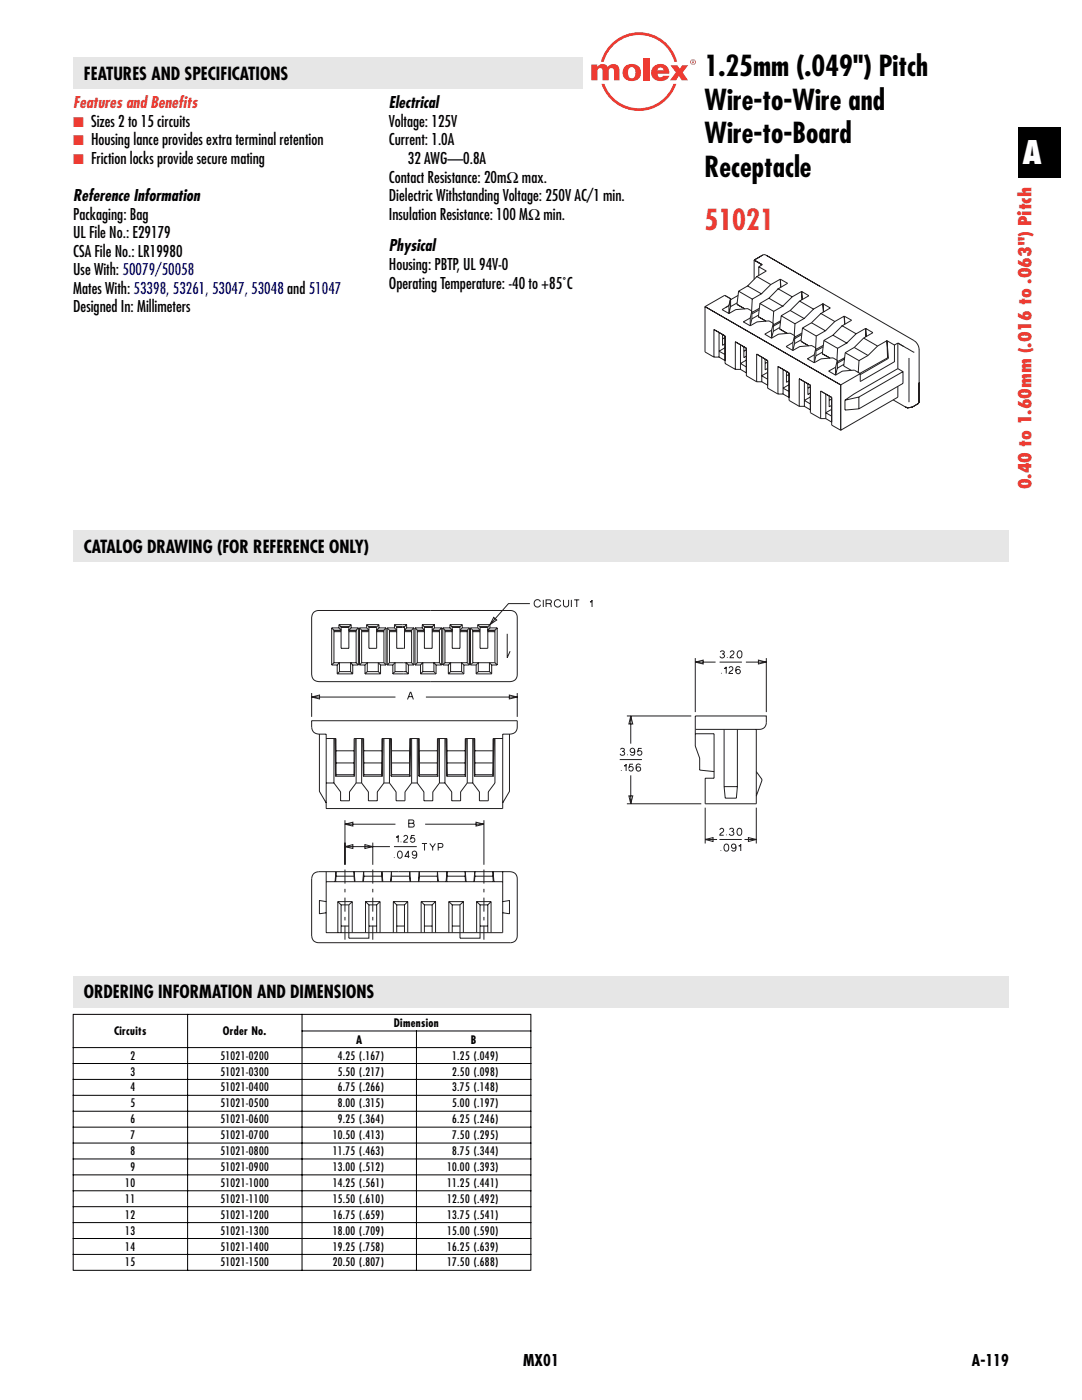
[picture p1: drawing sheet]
<svg xmlns="http://www.w3.org/2000/svg" width="216mm" height="279mm" viewBox="0 0 216 279" stroke-linecap="round" stroke-linejoin="round" font-family="sans-serif">
<g fill="#ee3b32">
<path d="M118 12.9h1.2v.5a1.22 1.22 0 0 1 2.1 0 1.28 1.28 0 0 1 1.5-.5 1.28 1.28 0 0 1 .8 1.3v1.8h-1.1v-1.7a.55 .55 0 0 0-.6-.7 .55 .55 0 0 0-.5 .7v1.7h-1.2v-1.7a.54 .54 0 0 0-.5-.7 .54 .54 0 0 0-.5 .7v1.7h-1.2z"/>
<path d="M128.3 11.6h1.3v4.4h-1.3z"/>
<path d="M133.8 13h1.3l.5 .7 .5-.7h1.2l-1.1 1.5 1.1 1.5h-1.3l-.5-.9-.6 .9h-1.2l1.2-1.6z"/>
<path d="M120 16.7h.6a7.3 7.3 0 0 0 6.9 4.9 7.3 7.3 0 0 0 6.9-4.9h.6a7.9 7.9 0 0 1-7.5 5.5 7.9 7.9 0 0 1-7.5-5.5z"/>
<path d="M121.9 8.8a7.8 7.8 0 0 1 13.2 3.5h-.5a7.3 7.3 0 0 0-7.1-5.3 7.3 7.3 0 0 0-7 5.3h-.6a8 8 0 0 1 2-3.5z"/>
<path d="M124.7 13.2a1.85 1.85 0 0 1 2.5-.2 1.85 1.85 0 0 1 .5 2.4 1.84 1.84 0 0 1-2.7 .5 1.84 1.84 0 0 1-.3-2.7zM125.7 13.5a1.52 1.52 0 0 0 .1 2.1 .69 .69 0 0 0 1-.6 1.22 1.22 0 0 0-.7-1.6z"/>
<path d="M130.5 13.2a1.85 1.85 0 0 1 2-.3 1.85 1.85 0 0 1 1.1 1.8h-2.4a.6 .6 0 0 0 .4 .7 .6 .6 0 0 0 .7-.3h1.3a1.98 1.98 0 0 1-1.9 1.1 1.98 1.98 0 0 1-1.7-1.2 1.77 1.77 0 0 1 .5-1.8zM131.3 13.6l-.1 .4h1.2a.63 .63 0 0 0-.4-.5 .63 .63 0 0 0-.7 .1z"/>
<path d="M137.7 12.4a.57 .57 0 0 1 1.1 0 .57 .57 0 0 1-1.1 0zM137.8 12.4a.46 .46 0 0 0 .9 0 .46 .46 0 0 0-.9 0zM138.1 12.1h.4v.1l-.1 .2 .2 .3-.3-.3-.2 .3zM138.2 12.1v.2h.2v-.1z"/>
</g>
<path d="M203.2 25.4h8.5v10.2h-8.5z" fill="#000"/>
<path d="M202.4 37.3h5.5v60.4h-5.5z" fill="#fff"/>
<path d="M14.6 11.4h101.6v6.4h-101.6z" fill="#e6e6e6"/>
<path d="M140.6 50.6h43v35.6h-43z" fill="#fff"/>
<g fill="none" stroke="#231f20" stroke-width=".2">
<path d="M144.6 58.9l1.2 .7-.3 1.4M144.6 58.9l1.2 .7M144.6 58.9l-3.9 2.3M145.8 59.6v1.6l-.3 1.4M145.8 59.6l-.3 1.4M147.3 59l-1.5 .8M147.4 58.1l2.7 1.6M147.4 58.1l-.3 2.6 1.5 .9M149.2 57.1l2.7 1.5-1.8 1.1M149.2 57.1l-1.8 1M150.1 59.7l-.1 2.3M150.5 51.9v.1z"/>
<path d="M150.5 52v3.7M150.8 52.1l-.3-.2 1.6 .9-.7 .4M151 55.2l-1.8 1.9M151.4 53.2l1.5 .9-1.9 1.1 2.8 1.6M151.4 53.2v1.8M152.2 50.9l.3-.1 .4 .2 29.5 17M152.2 50.9l-1.6 1M152.2 50.9l-1.7 1M153.4 59.5l2.8 1.6-1.8 1M153.4 59.5l-1.8 1.1M153.8 56.8l-1.9 1.8M155.3 57.6l-1.9 1.9"/>
<path d="M155.7 55.7l1.5 .8-1.9 1.1 2.8 1.6M155.7 55.7l-1.9 1.1M155.7 55.7l.1 1.7M155.7 55.7l.1 1.6M158.1 59.2l-1.9 1.9M160 58.2l1.4 .8-1.8 1.1 2.7 1.6M160 58.2l-1.9 1M160 58.2v1.6M160 58.2l.1 1.6M140.7 61.2l27.1 15.6M140.7 61.2v9l1.8 1.1M140.7 61.2l.3 .2"/>
<path d="M142.5 65.8l2.2 1.2M142.5 65.8v5.5M142.5 65.8l1 .5M142.5 71.3h1M143.5 66.3l1.2 .7M143.5 66.3v5M143.5 71.3l1.2 .7M144.2 66.7v2.2l.5-.3M144.7 67v5.5l2 1.2M144.7 69.4l-1.2 .7 1.2 .7M144.7 67.3l-.5 .3M145.5 61l-1.4 .8 1.4 .8"/>
<path d="M145.5 61l-.7 .4M145.5 61v1.6M146.7 68.2l2.2 1.3M146.7 68.2l1.1 .6M146.7 68.2v5.5M146.7 73.7h1.1M147.1 60.4l-1.3 .8M147.8 68.8l1.1 .7M147.8 68.8v4.9M147.8 73.7l1.1 .7M148.4 69.2v2.2l.5-.3M148.9 69.5v5.5l2.1 1.2"/>
<path d="M148.9 71.9l-1.1 .6 1.1 .7M148.9 69.8l-.5 .3M149.7 63.5l-1.4 .7 1.4 .8M149.7 63.5v1.5M150 62.1l-.8-.5-2.4 .2-1.3 .8M150 62.1l-.3 1.4M150 62.1v1.5M150 63.6l-.3 1.4M151 70.7l2.2 1.3M151 70.7v5.5M151 70.7l1 .6M151 76.2h1"/>
<path d="M151.4 62.9l-1.4 .7M151.5 61.8l-1.5 .9M151.5 61.5l-1.5 .9M151.6 60.6l-.3 2.6 1.6 .9M151.6 60.6l2.8 1.5M152 71.3l1.2 .7M152 71.3v4.9M152 76.2l1.2 .7M152.7 71.7v2.1l.5-.3M153.2 72v5.5l2 1.1M153.2 74.3l-1.2 .7 1.2 .7M153.2 72.2l-.5 .3"/>
<path d="M154 65.9l-1.4 .8 1.4 .8M154 65.9v1.6M154.3 64.5l-.8-.5-2.4 .2-1.4 .8M154.3 64.5l-.3 1.4M154.3 64.5v1.6M154.3 66.1l-.3 1.4M154.4 62.1l-.2 2.4M155.2 73.1l2.3 1.3M155.2 73.1v5.5M155.2 73.1l1.1 .6M155.2 78.6h1.1M155.6 65.3l-1.3 .8"/>
<path d="M155.7 64.3l-1.4 .8M155.8 64l-1.5 .8M155.9 63l-.3 2.7 1.5 .8M155.9 63l2.7 1.6M156.3 73.7l1.2 .7M156.3 73.7v4.9M156.3 78.6l1.2 .7M156.9 74.1v2.2l.6-.3M157.5 74.4v5.5l2 1.2M157.5 76.8l-1.2 .7 1.2 .6M157.5 74.7l-.6 .3M157.7 62l2.8 1.6-1.9 1"/>
<path d="M157.7 62l-1.8 1M158.2 68.4l-1.3 .8 1.3 .7M158.2 68.4v1.5M158.6 67l-.9-.5-2.4 .2-1.3 .8M158.6 67l-.4 1.4M158.6 67v1.6M158.6 68.6l-.4 1.3M158.6 64.6l-.1 2.4M159.5 75.6l2.2 1.3M159.5 75.6l1 .6M159.5 75.6v5.5M159.6 60.1l-1.9 1.9"/>
<path d="M159.9 67.8l-1.3 .8M160 66.8l-1.4 .8M160 66.5l-1.4 .8M160.1 65.5l-.3 2.6 1.6 .9M160.1 65.5l2.8 1.6M160.5 76.2l1.2 .7M160.5 76.2v4.9M161.2 76.6v2.1l.5-.3M161.7 76.9v5.5l2.1 1.1M161.7 79.2l-1.2 .7 1.2 .7M161.7 77.2l-.5 .3M161.9 64.4l2.8 1.6-1.8 1.1"/>
<path d="M161.9 64.4l-1.8 1.1M162.3 61.7l-1.8 1.9M162.5 70.8l-1.4 .8 1.4 .8M162.5 70.8v1.6M162.8 69.4l-.8-.4-2.4 .2-1.4 .7M162.8 69.4l-.3 1.4M162.8 69.4v1.6M162.8 71l-.3 1.4M162.9 67.1l-.1 2.3M163.8 78l2.2 1.3M163.8 78v5.5M163.8 78l1 .6"/>
<path d="M163.8 62.6l-1.9 1.8M164.1 70.3l-1.3 .7M164.2 60.6l1.5 .9-1.9 1.1 2.8 1.6M164.2 60.6l-1.9 1.1M164.2 60.6l.1 1.7M164.2 60.6l.2 1.6M164.3 69.2l-1.5 .8M164.3 68.9l-1.5 .8M164.4 67.9l-.3 2.7 1.5 .9M164.4 67.9l2.7 1.6M164.8 78.6l1.2 .7M164.8 78.6v4.9"/>
<path d="M165.5 79v2.2l.5-.3M166 79.3v5.5l1.8 1.1M166 79.6l-.5 .3M166.2 66.9l2.8 1.6-1.9 1M166.2 66.9l-1.8 1M166.6 64.2l-1.9 1.8M166.7 73.3l-1.3 .8 1.3 .8M166.7 73.3v1.6M167.1 71.9v1.6l-.4 1.4M167.1 71.9l-.4 1.4M167.1 71.9l-.9-.5-2.4 .2-1.3 .8M167.1 69.5l-.1 2.4"/>
<path d="M167.8 76.8v9.1M168.1 65l-1.9 1.9M168.4 72.7l-1.3 .8M168.5 63.1l1.4 .8-1.8 1.1 2.7 1.6M168.5 63.1l-1.9 1.1M168.5 63.1v1.6M168.5 63.1l.1 1.6M168.5 71.7l-1.4 .8M168.5 71.4l-1.4 .8M168.6 79.9v1.9l2.8-.2M168.7 70.4l2.7 1.6M168.7 70.4l-.3 2.6 1.5 .9"/>
<path d="M170.5 69.3l2.7 1.6M170.5 69.3l-1.8 1.1M170.8 66.6l-1.8 1.9M171.4 79.2v2.4M171.4 79.2l-2.8 .7M171.4 72l-.1 2.3M171.7 74.6l-1.2-.7-2.4 .2-1.4 .8M171.7 74.6l-3.9 2.2M172.3 67.5l2.8 1.6M172.3 67.5l-1.8 1.8M172.7 65.5l1.5 .9-1.9 1.1M172.7 65.5l-1.9 1.1"/>
<path d="M172.7 65.5l.1 1.7M172.7 65.5l.2 1.6M173.2 70.9l-1.8 1.1M175.1 69.1l-1.9 1.8M177 68l.3 3.5-5.6 3.3M177 68l-1.9 1.1M177 68l.1 3.4-5.5 3.1M177 68l1.5 .9M178.2 79.8l2.9 1.6 .9-.1M178.5 68.9v3.3l-6.8 3.9v-1.5M179.2 73.6l1 .6v2.3l-8.8 5.1M179.2 68.5l3.2 1.8"/>
<path d="M179.2 77.1v2.2l-11.4 6.6M179.2 73.6l-8.8 5-1.8 1.3M179.2 68.5v5.1M179.2 68.5l-.7 .4M180.2 74.2l-8.8 5M181.4 71.4v8.9M182.4 68a2.2 2.2 0 0 1 1 1.8M183.4 69.7v10.4l-.3 .5M159.5 81.1h1M160.5 81.1l1.2 .7M163.8 83.5h1M164.8 83.5l1.2 .7"/>
<path d="M166 81.7l-1.2 .7 1.2 .7M182.1 81.2h.1M182.1 81.2l.1-.1zM182.2 81.1l.9-.5z"/>
</g>
<path d="M14.6 105.8h186.7v6.4h-186.7z" fill="#e6e6e6"/>
<path d="M62 119.5h91v68.8h-91z" fill="#fff"/>
<g fill="none" stroke="#231f20" stroke-width=".2">
<path d="M108.4 119.7v1.4M112.4 119.7v1a.51 .51 0 0 0 .5 .4 .51 .51 0 0 0 .6-.4v-1M114 119.7v1.4M114.6 119.7h1M115.1 119.7v1.4M62.2 139.1l1.6-.4v.8zM62.2 138.3v4.8M62.2 139.1h16.7M62.6 122.2l.9-.4h38.4a1.28 1.28 0 0 1 1.3 1.4v11.5a1.32 1.32 0 0 1-1.3 1.3h-38.4a1.28 1.28 0 0 1-1.3-1.3v-11.5zM66.2 125.3h1.4M66.2 132.7h1.1M66.2 125.3v7.4"/>
<path d="M66.2 125.3l.4 .5M66.6 132.3h4.5M66.6 125.8v6.5M66.6 125.8h1.5M66.6 126.1h1.5M66.6 132.3l-.4 .4M67.3 132.7l.4-.4v1.7M67.3 134.5h3.1M67.3 132.7v1.8M67.6 124.7h2.5M67.6 125.3l.5 .5h-1.5M67.6 124.7v.6"/>
<path d="M67.6 124.7l.5 .4M67.7 134h2.3M67.7 134l-.4 .5M68.1 125.1h1.5v4.3h-1.5zM68.1 125.2h1.5M69.6 125.8h1.5M69.6 126.1h1.5M70 134l.4 .5M70.1 125.3h1.4M70.1 125.3l-.5 .5h1.5M70.1 124.7v.6M70.1 124.7l-.5 .4"/>
<path d="M70.4 132.7h1.1M70.4 132.7l-.4-.4v1.7M70.4 132.7v1.8M71.1 125.8v6.5M71.1 132.3l.4 .4M71.5 125.3v7.4M71.5 125.3l-.4 .5M71.7 125.3h1.5M71.7 132.7h1.1M71.7 125.3v7.4M71.7 125.3l.5 .5M72.2 132.3h4.4"/>
<path d="M72.2 125.8h1.4M72.2 126.1h1.4M72.2 125.8v6.5M72.2 132.3l-.5 .4M72.8 134.5h3.1M72.8 132.7l.5-.4v1.7M72.8 132.7v1.8M73.2 124.7h2.4M73.2 125.3l.4 .5h-1.4M73.2 124.7v.6M73.2 124.7l.4 .4M73.3 134h2.2"/>
<path d="M73.3 134l-.5 .5M73.6 125.1h1.6v4.3h-1.6zM73.6 125.2h1.6M75.2 125.8h1.4M75.2 126.1h1.4M75.5 134l.4 .5M75.6 125.3h1.4M75.6 125.3l-.4 .5h1.4M75.6 124.7v.6M75.6 124.7l-.4 .4M75.9 132.7h1.1M75.9 132.7l-.4-.4v1.7"/>
<path d="M75.9 132.7v1.8M76.6 125.8v6.5M76.6 132.3l.4 .4M77 125.3v7.4M77 125.3l-.4 .5M77.3 125.3h1.4M77.3 132.7h1.1M77.3 125.3v7.4M77.3 125.3l.4 .5M77.7 132.3h4.4M77.7 125.8h1.5M77.7 126.1h1.5"/>
<path d="M77.7 125.8v6.5M77.7 132.3l-.4 .4M78.4 134.5h3.1M78.4 132.7l.4-.4v1.7M78.4 132.7v1.8M78.7 124.7h2.4M78.7 125.3l.5 .5h-1.5M78.7 124.7v.6M78.7 124.7l.5 .4M78.8 134h2.2M78.8 134l-.4 .5M79.2 125.1h1.5v4.3h-1.5z"/>
<path d="M79.2 125.2h1.5M80.7 125.8h1.4M80.7 126.1h1.4M81 134l.5 .5M81.1 125.3h1.5M81.1 125.3l-.4 .5h1.4M81.1 124.7v.6M81.1 124.7l-.4 .4M81.3 139.6l.6-1.4h.1l.5 1.4M81.5 132.7h1.1M81.5 132.7l-.5-.4v1.7M81.5 132.7v1.8"/>
<path d="M81.6 139h.7M82.1 125.8v6.5M82.1 132.3l.5 .4M82.6 125.3v7.4M82.6 125.3l-.5 .5M82.8 125.3h1.5M82.8 132.7h1.1M82.8 125.3v7.4M82.8 125.3l.5 .5M83.3 132.3h4.4M83.3 125.8h1.4M83.3 126.1h1.4"/>
<path d="M83.3 125.8v6.5M83.3 132.3l-.5 .4M83.9 134.5h3.1M83.9 132.7l.5-.4v1.7M83.9 132.7v1.8M84.3 124.7h2.4M84.3 125.3l.4 .5h-1.4M84.3 124.7v.6M84.3 124.7l.4 .4M84.4 134h2.2M84.4 134l-.5 .5M84.7 125.1h1.5v4.3h-1.5z"/>
<path d="M84.7 125.2h1.5M85 139.1h18.2M86.2 125.8h1.5M86.2 126.1h1.5M86.6 134l.4 .5M86.7 125.3h1.4M86.7 125.3l-.5 .5h1.5M86.7 124.7v.6M86.7 124.7l-.5 .4M87 132.7h1.1M87 132.7l-.4-.4v1.7M87 132.7v1.8"/>
<path d="M87.7 125.8v6.5M87.7 132.3l.4 .4M88.1 125.3v7.4M88.1 125.3l-.4 .5M88.4 125.3h1.4M88.4 132.7h1.1M88.4 125.3v7.4M88.4 125.3l.4 .5M88.8 132.3h4.4M88.8 125.8h1.4M88.8 126.1h1.4M88.8 125.8v6.5"/>
<path d="M88.8 132.3l-.4 .4M89.5 134.5h3.1M89.5 132.7l.4-.4v1.7M89.5 132.7v1.8M89.8 124.7h2.4M89.8 125.3l.4 .5h-1.4M89.8 124.7v.6M89.8 124.7l.4 .4M89.9 134h2.2M89.9 134l-.4 .5M90.2 125.1h1.6v4.3h-1.6zM90.2 125.2h1.6"/>
<path d="M91.8 125.8h1.4M91.8 126.1h1.4M92.1 134l.5 .5M92.2 125.3h1.5M92.2 125.3l-.4 .5h1.4M92.2 124.7v.6M92.2 124.7l-.4 .4M92.6 132.7h1.1M92.6 132.7l-.5-.4v1.7M92.6 132.7v1.8M93.2 125.8v6.5M93.2 132.3l.5 .4"/>
<path d="M93.7 125.3v7.4M93.7 125.3l-.5 .5M93.9 125.3h1.4M93.9 132.7h1.1M93.9 125.3v7.4M93.9 125.3l.4 .5M94.3 132.3h4.5M94.3 125.8h1.5M94.3 126.1h1.5M94.3 125.8v6.5M94.3 132.3l-.4 .4M95 134.5h3.1"/>
<path d="M95 132.7l.4-.4v1.7M95 132.7v1.8M95.3 124.7h2.5M95.3 125.3l.5 .5h-1.5M95.3 124.7v.6M95.3 124.7l.5 .4M95.4 134h2.3M95.4 134l-.4 .5M95.8 125.1h1.5v4.3h-1.5zM95.8 125.2h1.5M97.3 125.8h1.5M97.3 126.1h1.5"/>
<path d="M97.7 134l.4 .5M97.8 125.3h1.4M97.8 125.3l-.5 .5h1.5M97.8 124.7l-.5 .4M97.8 124.7v.6M98.1 132.7h1.1M98.1 132.7l-.4-.4v1.7M98.1 132.7v1.8M98.5 123.2l.6 .5-1.3 1zM98.8 125.8v6.5M98.8 132.3l.4 .4M99.2 125.3v7.4"/>
<path d="M99.2 125.3l-.4 .5M101.2 126.5v4.8l.6-1.3M101.6 138.7l1.6 .4-1.6 .4zM103.2 138.3v4.8M105.7 120.5h-4.2l-3.7 4.2M107.8 120.1a.67 .67 0 0 0-1-.2 .67 .67 0 0 0 .1 1.1 .67 .67 0 0 0 1-.3M109 120.5h.6a.38 .38 0 0 0 .4-.4 .38 .38 0 0 0-.4-.4h-.6v1.4M109.6 120.5l.2 .1 .2 .5M111.9 120.1a.71 .71 0 0 0-1-.3 .71 .71 0 0 0-.3 1 .71 .71 0 0 0 .9 .3l.4-.4M118.1 120.1h-.4l.4-.3v1.3M138.7 132.1l1.6-.4v.8zM138.7 131.3v10.8"/>
<path d="M138.7 132.1h4.1M143.6 132.1h4.4M143.7 130.1a.36 .36 0 0 1 .6-.2 .36 .36 0 0 1 0 .6h-.2a.43 .43 0 0 1 .4 .5 .43 .43 0 0 1-.4 .4 .43 .43 0 0 1-.4-.4M144 134.3v.1M144.9 133.4h-.4l.4-.3v1.3M145.1 131.1v.2M145.5 133.3a.39 .39 0 0 1 .6-.2 .39 .39 0 0 1 0 .6l-.6 .5v.2h.8M145.7 130.2a.38 .38 0 0 1 .6-.3 .38 .38 0 0 1 0 .7l-.6 .7h.8M147.3 130a.5 .5 0 0 1 .6 0 .5 .5 0 0 1 .1 .7 .5 .5 0 0 1-.6 .6l-.3-.6zM147.7 133.3a.52 .52 0 0 0-.7-.2 .52 .52 0 0 0-.2 .7 .48 .48 0 0 0 .3 .6 .48 .48 0 0 0 .6-.2 .45 .45 0 0 0-.3-.6 .45 .45 0 0 0-.6 .3M148.8 132.1h4.1M151.3 131.7l1.6 .4-1.6 .4z"/>
<path d="M152.9 131.3v10.8M62.2 143.8h41v1.4a1.28 1.28 0 0 1-1.3 1.3h-1.6v14.9h-35.2v-14.9h-1.6a1.28 1.28 0 0 1-1.3-1.3zM63.7 146.5v11.4l1.4 2.3M65.1 147.4h1.9l.1 7.2M65.1 156.3h1.5M66.6 147.4v8.9M66.6 156.3l1.4 1.7v1.8h1.7v-1.8l1.4-1.7M66.9 147.4l.1 7.5M67 154.9h3.7M67 152.3h3.6M67 149.8h3.7M67.1 154.6h3.5"/>
<path d="M67.1 154.6l-.1 .3M70.6 154.6l.1-7.2h1.9v7.2M70.6 154.6l.1 .3M70.8 147.4l-.1 7.5M71.1 147.4v8.9M71.1 156.3h1.1M72.2 156.3l1.3 1.7v1.8h1.8v-1.8l1.3-1.7M72.2 147.4v8.9M72.4 147.4l.1 7.5M72.6 152.3h3.6M72.6 149.8h3.6M72.6 154.6h3.6"/>
<path d="M72.6 154.6l-.1 .3M76.2 154.6l.1 .3h-3.8M76.2 154.6v-7.2h1.9v7.2M76.4 147.4l-.1 7.5M76.6 156.3h1.1M76.6 147.4v8.9M77.7 156.3l1.3 1.7v1.8h1.8v-1.8l1.3-1.7M77.7 147.4v8.9M77.9 147.4l.1 7.5M78.1 149.8h3.6M78.1 154.6h3.6M78.1 152.3h3.6"/>
<path d="M78.1 154.6l-.1 .3M81.7 154.6l.1 .3h-3.8M81.7 154.6l.1-7.2h1.9v7.2M81.9 147.4l-.1 7.5M82.1 156.3h1.2M82.1 147.4v8.9M83.3 156.3l1.3 1.7v1.8h1.8v-1.8l1.3-1.7M83.3 147.4v8.9M83.5 147.4l.1 7.5M83.7 152.3h3.6M83.7 149.8h3.6M83.7 154.6h3.6"/>
<path d="M83.7 154.6l-.1 .3M87.3 154.6l.1 .3h-3.8M87.3 154.6v-7.2h1.9v7.2M87.5 147.4l-.1 7.5M87.7 156.3h1.1M87.7 147.4v8.9M88.8 156.3l1.3 1.7v1.8h1.8v-1.8l1.3-1.7M88.8 147.4v8.9M89 147.4l.1 7.5M89.2 152.3h3.6M89.2 149.8h3.6M89.2 154.6h3.6"/>
<path d="M89.2 154.6l-.1 .3M92.8 154.6l.1 .3h-3.8M92.8 154.6v-7.2h1.9l.1 7.2M93 147.4l-.1 7.5M93.2 156.3h1.1M93.2 147.4v8.9M94.3 147.4v8.9M94.6 147.4l.1 7.5M94.7 149.8h3.7M94.8 154.6h3.5M94.8 152.3h3.6M94.8 154.6l-.1 .3"/>
<path d="M98.3 154.6l.1 .3h-3.7M98.6 147.4l-.2 7.5M98.8 147.4v8.9l-1.4 1.7v1.8h-1.7v-1.8l-1.4-1.7M100.3 147.4h-1.9l-.1 7.2M101.7 146.5v11.4l-1.4 2.3M123.7 151.6h4.4M123.8 149.6a.36 .36 0 0 1 .4-.4 .36 .36 0 0 1 .3 .4 .36 .36 0 0 1-.3 .4 .44 .44 0 0 1 .4 .4 .44 .44 0 0 1-.4 .4 .44 .44 0 0 1-.5-.4M124 153.7v.2M124.9 152.8h-.4l.4-.1v-.2v1.4M125.1 142.9h12.8M125.2 150.6v.1M125.5 158.8h.8l-.4 1.6z"/>
<path d="M125.9 142.9l.4 1.6h-.8zM125.9 142.9v5.5M125.9 154.7v5.7M126.3 152.5h-.6l-.2 .7a.46 .46 0 0 1 .7-.1 .46 .46 0 0 1 0 .7 .46 .46 0 0 1-.7-.2M126.6 149.8a.45 .45 0 0 1-.7 .3 .45 .45 0 0 1 0-.7 .45 .45 0 0 1 .7 .3l.1 .3a.52 .52 0 0 1-.2 .7 .52 .52 0 0 1-.7-.2M127.8 152.7v-.1a.47 .47 0 0 0-.5-.1 .47 .47 0 0 0-.4 .4v.6a.46 .46 0 0 0 .7 .5 .46 .46 0 0 0 .1-.8 .46 .46 0 0 0-.7 .2M128 149.4h-.6l-.2 .6a.46 .46 0 0 1 .7-.1 .46 .46 0 0 1 0 .7 .46 .46 0 0 1-.7-.2M138.7 145.6h12.9a1.28 1.28 0 0 0 1.3-1.4v-1.3h-14.2v6l.9 2.4v2.4l2.9 .3M144.5 145.6v11.4M144.5 157l.2 2.3h2.2l.2-2.3M144.5 157h2.6M147.1 145.6v11.4"/>
<path d="M150.9 145.6v14.8h-10.2v-5.1h1.8v-8.9h-3.8M150.9 154l1.1 1.5-1.1 3.4M63.5 174a1.28 1.28 0 0 0-1.3 1.3v11.5a1.32 1.32 0 0 0 1.3 1.3h38.4a1.28 1.28 0 0 0 1.3-1.3v-11.5a1.28 1.28 0 0 0-1.3-1.3M63.5 174h38.4M65.1 174v12.1h35.2v-12.1M65.1 176h35.2M65.1 179.9l-1.4-.2v2.7l1.4-.2M67.1 174.9h3.5M67.1 174.9l-.1 1.1M67.1 174.9l-.1-.9-.1 2M67.4 179.9h2.9M67.4 179.9v6.2"/>
<path d="M67.4 179.9l.7 .7M68.8 169l1.6-.4v.7zM68.8 164.5l1.6-.4v.8zM68.8 163.7v8.9M68.8 173.5v2.8M68.8 177.4v.7M68.8 179.1v2.8M68.8 169h9M68.8 164.5h10.1M70.3 179.9v6.2M70.3 179.9l-.7 .7M70.6 174.9l.1 1.1"/>
<path d="M70.6 174.9l.1-.9 .1 2M72.6 174.9h3.6M72.6 174.9l-.1 1.1M72.6 174.9v-.9l-.2 2M72.8 168.6l1.6 .4-1.6 .3zM72.9 179.9h2.9M72.9 179.9v6.2M72.9 179.9l.7 .7M74.4 168.2v4.4M74.4 173.5v2.8M74.4 177.4v.7M74.4 179.1v2.8"/>
<path d="M75.8 179.9v6.2M75.8 179.9l-.6 .7M76.2 174.9l.1 1.1M76.2 174.9v-.9l.2 2M78.1 174.9h3.6M78.1 174.9l-.1 1.1M78.1 174.9v-.9l-.2 2M78.5 179.9h2.9M78.5 179.9v6.2M78.5 179.9l.7 .7M78.6 169h4.6M78.7 171.1v.1"/>
<path d="M79.4 167.1h-.3l.3-.2 .1-.2v1.4M79.5 170a.51 .51 0 0 1 .6 0 .51 .51 0 0 1 .2 .6 .52 .52 0 0 1-.7 .6l-.3-.6zM80 168v.1M80.6 167a.38 .38 0 0 1 .6-.2 .38 .38 0 0 1 0 .6l-.6 .7h.8M81.4 179.9v6.2M81.4 179.9l-.7 .7M81.6 164.3h.7a.38 .38 0 0 1 .4 .4 .38 .38 0 0 1-.4 .4h-.7v-1.5h.7a.34 .34 0 0 1 .3 .4 .34 .34 0 0 1-.3 .3M81.7 170.9h-.9l.6-1 .1 1.3M81.7 174.9l.1 1.1M81.7 174.9l.1-.9 .1 2M82.7 166.7h-.6l-.2 .7a.46 .46 0 0 1 .7-.1 .46 .46 0 0 1 0 .7 .46 .46 0 0 1-.7-.2M83.1 170.4a.44 .44 0 0 1-.6 .3 .44 .44 0 0 1 0-.8 .44 .44 0 0 1 .6 .3l.1 .3a.51 .51 0 0 1-.2 .7 .51 .51 0 0 1-.7-.2"/>
<path d="M83.7 174.9h3.6M83.7 174.9l-.1 1.1M83.7 174.9v-.9l-.2 2M84 179.9h2.9M84 179.9v6.2M84 179.9l.7 .7M84.2 168.3h1M84.7 168.3v1.4M84.8 164.5h11.8M85.8 168.3l.5 .8M86.9 168.3l-.6 .8v.6M86.9 179.9v6.2"/>
<path d="M86.9 179.9l-.7 .7M87.3 174.9l.1 1.1M87.3 174.9v-.9l.2 2M87.4 169.1h.6a.39 .39 0 0 0 .4-.4 .39 .39 0 0 0-.4-.4h-.6v1.4M89.2 174.9h3.6M89.2 174.9l-.1 1.1M89.2 174.9v-.9l-.2 2M89.6 179.9h2.9M89.6 179.9v6.2M89.6 179.9l.6 .7M92.5 179.9v6.2M92.5 179.9l-.7 .7"/>
<path d="M92.8 174.9l.1 1.1M92.8 174.9v-.9l.2 2M94.8 174.9h3.5M94.8 174.9l-.1 1.1M94.8 174.9l-.1-.9-.1 2M95 164.1l1.6 .4-1.6 .4zM95.1 179.9h2.9M95.1 179.9v6.2M95.1 179.9l.7 .7M96.6 163.7v8.9M96.6 173.5v2.8M96.6 177.4v.7"/>
<path d="M96.6 179.1v2.8M98 179.9v6.2M98 179.9l-.7 .7M98.3 174.9l.1 1.1M98.3 174.9l.1-.9 .2 2M100.3 179.9l1.4-.2v2.7l-1.4-.2M125.1 160.4h14.8M140.7 167.5l1.6-.3v.7zM140.7 161.2v7.1M140.7 167.5h2.4M143.6 167.5h4.4M143.7 165.6a.38 .38 0 0 1 .5-.2 .38 .38 0 0 1 .1 .6l-.5 .4-.2 .3h.8"/>
<path d="M143.8 169.7v.1M144.6 168.6a.51 .51 0 0 1 .7 0 .51 .51 0 0 1 .1 .6 .52 .52 0 0 1-.6 .7 .52 .52 0 0 1-.3-.8zM145 166.6v.1M145.6 165.6a.36 .36 0 0 1 .3-.4 .36 .36 0 0 1 .4 .3 .36 .36 0 0 1-.3 .4 .42 .42 0 0 1 .4 .6 .42 .42 0 0 1-.7 .1l-.2-.2M146.8 169a.44 .44 0 0 1-.6 .3 .44 .44 0 0 1 0-.8 .44 .44 0 0 1 .6 .3l.1 .3a.51 .51 0 0 1-.2 .7 .51 .51 0 0 1-.7-.2M147.2 165.5a.51 .51 0 0 1 .7-.1 .51 .51 0 0 1 .1 .7 .52 .52 0 0 1-.6 .6 .52 .52 0 0 1-.3-.8zM147.8 168.8h-.4l.3-.1 .1-.2v1.3M148.6 167.5h2.3M149.3 167.2l1.6 .3-1.6 .4zM150.9 161.2v7.1M68.1 184.8h1.5M68.1 180.6h1.5"/>
<path d="M68.1 180.6v5.5M68.8 183v.7M68.8 184.7v2.8M69.6 180.6v6.6h4v-6.6M73.6 184.8h1.6M73.6 180.6h1.6M74.4 183v.7M74.4 184.7v2.8M75.2 180.6v5.5M79.2 184.8h1.5M79.2 180.6h1.5M79.2 180.6v5.5"/>
<path d="M80.7 180.6v5.5M84.7 184.8h1.5M84.7 180.6h1.5M84.7 180.6v5.5M86.2 180.6v5.5M90.2 184.8h1.6M90.2 180.6h1.6M90.2 180.6v5.5M91.8 180.6v6.6h4v-6.6M95.8 184.8h1.5M95.8 180.6h1.5M96.6 183v.7"/>
<path d="M96.6 184.7v2.8M97.3 180.6v5.5"/>
</g>
<path d="M14.6 194.7h186.7v6.4h-186.7z" fill="#e6e6e6"/>
<g fill="none" stroke="#000" stroke-width=".2">
<path d="M14.5 202.4h91.5M14.5 209.1h91.5M14.5 212.2h91.5M14.5 215.4h91.5M14.5 218.6h91.5M14.6 202.5v50.9M37.4 202.4v51.2M60.2 205.8h45.8M60.3 202.4v51.2M83.1 205.7v47.9M105.9 202.5v50.9M14.5 221.8h91.5"/>
<path d="M14.5 224.9h91.5M14.5 228.1h91.5M14.5 231.3h91.5M14.5 234.5h91.5M14.5 237.6h91.5M14.5 240.8h91.5M14.5 244h91.5M14.5 247.2h91.5M14.5 250.3h91.5M14.5 253.5h91.5"/>
</g>
<text font-size="6.3" fill="#fff" x="204" y="32.8">A</text>
<g font-size="5.6">
<text x="140.6" y="15.2">1.25mm (.049&quot;) Pitch</text>
<text x="140.6" y="21.9">Wire-to-Wire and</text>
<text x="140.6" y="28.6">Wire-to-Board</text>
<text x="140.6" y="35.3">Receptacle</text>
</g>
<text font-size="5.6" fill="#ee3b32" x="140.6" y="45.9">51021</text>
<g font-size="3.5">
<text x="16.7" y="15.9">FEATURES AND SPECIFICATIONS</text>
<text x="16.7" y="110.3">CATALOG DRAWING (FOR REFERENCE ONLY)</text>
<text x="16.7" y="199.2">ORDERING INFORMATION AND DIMENSIONS</text>
</g>
<text font-size="3.5" fill="#ee3b32" x="205.8" y="97.7" transform="rotate(-90 205.8 97.7)">0.40 to 1.60mm (.016 to .063&quot;) Pitch</text>
<g font-size="3.2" fill="#ee3b32">
<text x="14.6" y="21.6">Features and Benef</text>
<text x="35.5" y="21.6">its</text>
</g>
<g font-size="3.2">
<text x="77.6" y="21.6">Electrical</text>
<text x="77.6" y="25.3">Voltage: 125V</text>
<text x="77.6" y="29">Current: 1.0A</text>
<text x="81.4" y="32.7">32 AWG—0.8A</text>
<text x="14.6" y="40.1">Reference Information</text>
<text x="77.6" y="40.1">Dielectric Withstanding Voltage: 250V AC/1 min.</text>
<text x="77.6" y="36.4">Contact Resistance: 20mΩ max.</text>
<text x="14.6" y="43.8">Packaging: Bag</text>
<text x="14.6" y="47.5">UL File No.: E29179</text>
<text x="77.6" y="43.8">Insulation Resistance: 100 MΩ min.</text>
<text x="14.6" y="51.2">CSA File No.: LR19980</text>
<text x="77.6" y="50.2">Physical</text>
<text x="77.6" y="53.9">Housing: PBTP, UL 94V-0</text>
<text x="14.6" y="54.9">Use With: 50079/50058</text>
<text x="14.6" y="58.6">Mates With: 53398, 53261, 53047, 53048 and 51047</text>
<text x="77.6" y="57.6">Operating Temperature: -40 to +85˚C</text>
<text x="14.6" y="62.4">Designed In: Millimeters</text>
<text x="104.4" y="272.6">MX01</text>
<text x="193.9" y="272.6">A-119</text>
</g>
<g font-size="2.8" fill="#ee3b32">
<text x="14.6" y="25.3">■ Sizes 2 to 15 circuits</text>
<text x="14.6" y="29">■ Housing lance provides extra terminal retention</text>
<text x="14.6" y="32.7">■ Friction locks provide secure mating</text>
</g>
<g font-size="2.3">
<text x="22.7" y="206.6">Circuits</text>
<text x="44.5" y="206.6">Order No.</text>
<text x="71" y="208.3">A</text>
<text x="78.6" y="205">Dimension</text>
<text x="93.9" y="208.3">B</text>
<text x="44" y="211.5">51021-0200</text>
<text x="44" y="214.7">51021-0300</text>
<text x="67.4" y="211.5">4.25 (.167)</text>
<text x="67.4" y="214.7">5.50 (.217)</text>
<text x="90.2" y="211.5">1.25 (.049)</text>
<text x="90.2" y="214.7">2.50 (.098)</text>
<text x="44" y="217.8">51021-0400</text>
<text x="44" y="221">51021-0500</text>
<text x="67.4" y="217.8">6.75 (.266)</text>
<text x="67.4" y="221">8.00 (.315)</text>
<text x="90.2" y="217.8">3.75 (.148)</text>
<text x="90.2" y="221">5.00 (.197)</text>
<text x="44" y="224.2">51021-0600</text>
<text x="44" y="227.4">51021-0700</text>
<text x="66.4" y="227.4">10.50 (.413)</text>
<text x="67.4" y="224.2">9.25 (.364)</text>
<text x="90.2" y="224.2">6.25 (.246)</text>
<text x="90.2" y="227.4">7.50 (.295)</text>
<text x="44" y="230.5">51021-0800</text>
<text x="44" y="233.7">51021-0900</text>
<text x="66.4" y="230.5">11.75 (.463)</text>
<text x="66.4" y="233.7">13.00 (.512)</text>
<text x="89.2" y="233.7">10.00 (.393)</text>
<text x="90.2" y="230.5">8.75 (.344)</text>
<text x="25" y="236.9">10</text>
<text x="44" y="236.9">51021-1000</text>
<text x="66.4" y="236.9">14.25 (.561)</text>
<text x="89.2" y="236.9">11.25 (.441)</text>
<text x="25" y="240.1">11</text>
<text x="25" y="243.2">12</text>
<text x="44" y="240.1">51021-1100</text>
<text x="44" y="243.2">51021-1200</text>
<text x="66.4" y="240.1">15.50 (.610)</text>
<text x="66.4" y="243.2">16.75 (.659)</text>
<text x="89.2" y="240.1">12.50 (.492)</text>
<text x="89.2" y="243.2">13.75 (.541)</text>
<text x="25" y="246.4">13</text>
<text x="25" y="249.6">14</text>
<text x="44" y="246.4">51021-1300</text>
<text x="44" y="249.6">51021-1400</text>
<text x="66.4" y="246.4">18.00 (.709)</text>
<text x="66.4" y="249.6">19.25 (.758)</text>
<text x="89.2" y="246.4">15.00 (.590)</text>
<text x="89.2" y="249.6">16.25 (.639)</text>
<text x="25" y="252.8">15</text>
<text x="44" y="252.8">51021-1500</text>
<text x="66.4" y="252.8">20.50 (.807)</text>
<text x="89.2" y="252.8">17.50 (.688)</text>
</g>
<g font-size="2.3" fill="#fff">
<text x="25" y="211.5">02</text>
<text x="25" y="214.7">03</text>
<text x="25" y="217.8">04</text>
<text x="25" y="221">05</text>
<text x="25" y="224.2">06</text>
<text x="25" y="227.4">07</text>
<text x="25" y="230.5">08</text>
<text x="25" y="233.7">09</text>
</g>
</svg>
